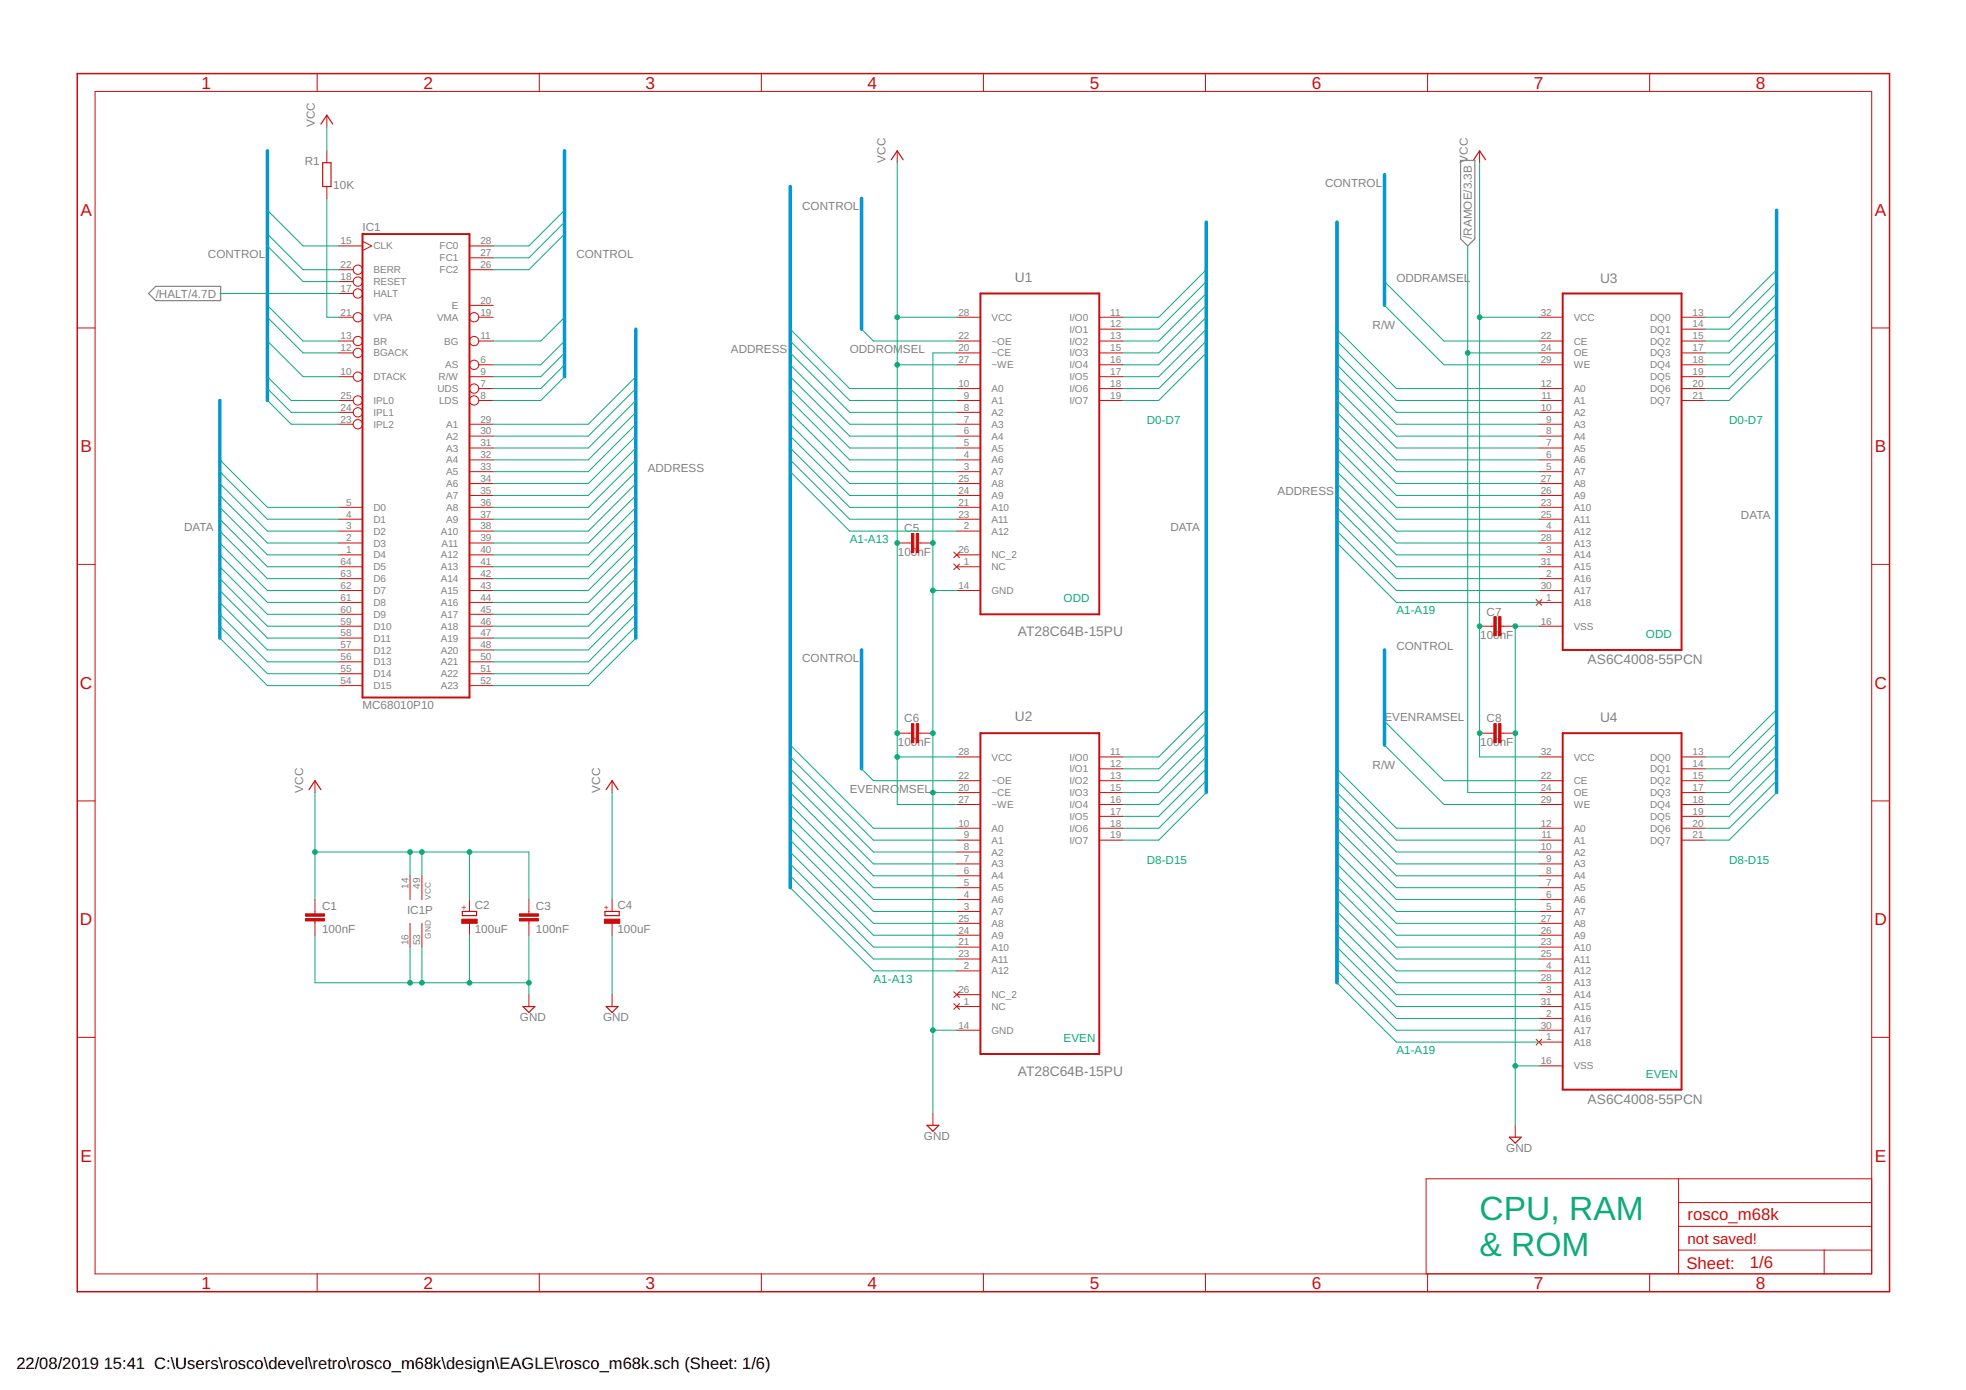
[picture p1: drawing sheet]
<svg xmlns="http://www.w3.org/2000/svg" width="420mm" height="297mm" viewBox="0 0 420 297" stroke-linecap="round" stroke-linejoin="round" font-family="sans-serif">
<path d="M312.1 34.3h3.1v16.7l-1.5 1.6-1.6-1.6zM31.7 62.7l1.6-1.5h13.9v3h-13.9z" fill="none" stroke="#808080" stroke-width=".25"/>
<g fill="none" stroke="#c90d0c" stroke-width=".21">
<path d="M20.3 19.5h379.7v252.7h-379.7zM67.8 15.7v3.8M115.3 15.7v3.8M162.7 15.7v3.8M210.2 15.7v3.8M257.6 15.7v3.8M305.1 15.7v3.8M352.6 15.7v3.8M69.8 24.6v2.6M69.8 32.2v2.6M69.8 39.9v2.5M191.7 32.2v2.6"/>
<path d="M316.2 32.2v2.6M72.4 52.6h5.1M72.4 57.6h3.1M77.5 51.6l1.9 1-1.9 1M100.3 52.6h5.1M100.3 57.6h5.1M100.3 55.1h5.1M16.5 70.1h3.8M72.4 67.8h3.1M72.4 72.9h3.1M72.4 75.4h3.1M72.4 60.2h3.1"/>
<path d="M72.4 62.7h3.1M100.3 65.3h5.1M102.3 67.8h3.1M102.3 72.9h3.1M102.3 78h3.1M204.4 67.8h5.1M204.4 72.9h5.1M204.4 75.4h5.1M204.4 78h5.1M234.9 67.8h5.1M234.9 72.9h5.1M234.9 75.4h5.1"/>
<path d="M234.9 78h5.1M234.9 70.3h5.1M328.9 67.8h5.1M328.9 72.9h5.1M328.9 75.4h5.1M328.9 78h5.1M359.4 67.8h5M359.4 72.9h5M359.4 75.4h5M359.4 78h5M359.4 70.3h5M400 70.1h3.8"/>
<path d="M72.4 85.6h3.1M72.4 88.1h3.1M72.4 90.7h3.1M72.4 80.5h3.1M100.3 90.7h5.1M100.3 93.2h5.1M100.3 95.7h5.1M100.3 98.3h5.1M100.3 80.5h5.1M102.3 83h3.1M102.3 85.6h3.1M204.4 83h5.1"/>
<path d="M204.4 85.6h5.1M204.4 88.1h5.1M204.4 90.7h5.1M204.4 93.2h5.1M204.4 95.7h5.1M204.4 98.3h5.1M234.9 83h5.1M234.9 85.6h5.1M234.9 80.5h5.1M328.9 83h5.1M328.9 85.6h5.1M328.9 88.1h5.1"/>
<path d="M328.9 90.7h5.1M328.9 93.2h5.1M328.9 95.7h5.1M328.9 98.3h5.1M359.4 83h5M359.4 85.6h5M359.4 80.5h5M72.4 108.4h5.1M72.4 111h5.1M72.4 113.5h5.1M72.4 116h5.1M72.4 118.6h5.1"/>
<path d="M100.3 100.8h5.1M100.3 103.3h5.1M100.3 105.9h5.1M100.3 108.4h5.1M100.3 111h5.1M100.3 113.5h5.1M100.3 116h5.1M100.3 118.6h5.1M191.7 116h3.1M196.3 116h3.1M203.8 118l1.3 1.2M204.4 100.8h5.1"/>
<path d="M204.4 103.3h5.1M204.4 105.9h5.1M204.4 108.4h5.1M204.4 111h5.1M204.4 113.5h5.1M204.4 118.6h5.1M205.1 118l-1.3 1.2M328.9 100.8h5.1M328.9 103.3h5.1M328.9 105.9h5.1M328.9 108.4h5.1M328.9 111h5.1"/>
<path d="M328.9 113.5h5.1M328.9 116h5.1M328.9 118.6h5.1M16.5 120.6h3.8M72.4 121.1h5.1M72.4 123.7h5.1M72.4 126.2h5.1M72.4 128.7h5.1M72.4 133.8h5.1M72.4 131.3h5.1M72.4 136.4h5.1M72.4 138.9h5.1"/>
<path d="M100.3 121.1h5.1M100.3 123.7h5.1M100.3 126.2h5.1M100.3 128.7h5.1M100.3 133.8h5.1M100.3 131.3h5.1M100.3 136.4h5.1M100.3 138.9h5.1M203.8 120.5l1.3 1.2M204.4 121.1h5.1M204.4 126.2h5.1M205.1 120.5l-1.3 1.2"/>
<path d="M316.2 133.8h3.1M320.8 133.8h3M328.3 128.1l1.2 1.2M328.9 121.1h5.1M328.9 123.7h5.1M328.9 126.2h5.1M328.9 128.7h5.1M328.9 133.8h5.1M329.5 128.1l-1.2 1.2M400 120.6h3.8M72.4 141.4h5.1M72.4 144h5.1"/>
<path d="M72.4 146.5h5.1M100.3 141.4h5.1M100.3 144h5.1M100.3 146.5h5.1M191.7 156.7h3.1M196.3 156.7h3.1M316.2 156.7h3.1M320.8 156.7h3M16.5 171.2h3.8M67.3 166.8v2.6M130.8 166.8v2.6M204.4 161.8h5.1"/>
<path d="M204.4 166.8h5.1M204.4 169.4h5.1M204.4 171.9h5.1M204.4 177h5.1M204.4 179.5h5.1M234.9 161.8h5.1M234.9 166.8h5.1M234.9 169.4h5.1M234.9 171.9h5.1M234.9 177h5.1M234.9 179.5h5.1M234.9 164.3h5.1"/>
<path d="M234.9 174.5h5.1M328.9 161.8h5.1M328.9 166.8h5.1M328.9 169.4h5.1M328.9 171.9h5.1M328.9 177h5.1M328.9 179.5h5.1M359.4 161.8h5M359.4 166.8h5M359.4 169.4h5M359.4 171.9h5M359.4 177h5"/>
<path d="M359.4 179.5h5M359.4 164.3h5M359.4 174.5h5M400 171.2h3.8M67.3 192.2v3.1M67.3 196.8v3.1M87.6 187.2v5M87.6 197.3v5.1M90.2 187.2v5M90.2 197.3v5.1M100.3 192.2v2.6M100.3 197.3v2.6"/>
<path d="M113 192.2v3.1M113 196.8v3.1M130.8 192.2v2.6M130.8 197.3v2.6M204.4 182.1h5.1M204.4 184.6h5.1M204.4 187.2h5.1M204.4 189.7h5.1M204.4 192.2h5.1M204.4 194.8h5.1M204.4 197.3h5.1M204.4 199.9h5.1"/>
<path d="M328.9 182.1h5.1M328.9 184.6h5.1M328.9 187.2h5.1M328.9 189.7h5.1M328.9 192.2h5.1M328.9 194.8h5.1M328.9 197.3h5.1M328.9 199.9h5.1M113 212.6v2.5M130.8 212.6v2.5M203.8 211.9l1.3 1.2M203.8 214.5l1.3 1.2"/>
<path d="M204.4 202.4h5.1M204.4 204.9h5.1M204.4 207.5h5.1M204.4 212.6h5.1M204.4 215.1h5.1M205.1 211.9l-1.3 1.2M205.1 214.5l-1.3 1.2M328.9 202.4h5.1M328.9 204.9h5.1M328.9 207.5h5.1M328.9 210h5.1M328.9 212.6h5.1"/>
<path d="M328.9 215.1h5.1M328.9 217.6h5.1M16.5 221.7h3.8M199.4 237.9v2.6M204.4 220.2h5.1M328.3 222.1l1.2 1.2M328.9 220.2h5.1M328.9 222.7h5.1M328.9 227.8h5.1M329.5 222.1l-1.2 1.2M400 221.7h3.8M323.8 240.5v2.5"/>
<path d="M358.7 251.9v20.3M358.7 257h41.3M400 251.9h-95.2v20.3M67.8 272.2v3.8M115.3 272.2v3.8M162.7 272.2v3.8M210.2 272.2v3.8M257.6 272.2v3.8M305.1 272.2v3.8M352.6 272.2v3.8M358.7 267.1h41.3M358.7 262.1h41.3"/>
<path d="M389.8 267.1v5.1"/>
<circle cx="76.5" cy="57.6" r=".99"/>
<circle cx="76.5" cy="67.8" r=".99"/>
<circle cx="76.5" cy="72.9" r=".99"/>
<circle cx="76.5" cy="62.7" r=".99"/>
<circle cx="76.5" cy="75.4" r=".99"/>
<circle cx="76.5" cy="60.2" r=".99"/>
<circle cx="101.3" cy="67.8" r=".99"/>
<circle cx="101.3" cy="72.9" r=".99"/>
<circle cx="101.3" cy="78" r=".99"/>
<circle cx="76.5" cy="88.1" r=".99"/>
<circle cx="76.5" cy="90.7" r=".99"/>
<circle cx="76.5" cy="85.6" r=".99"/>
<circle cx="76.5" cy="80.5" r=".99"/>
<circle cx="101.3" cy="83" r=".99"/>
<circle cx="101.3" cy="85.6" r=".99"/>
</g>
<path d="M77.5 50h22.8v99.1h-22.8zM209.5 62.7h25.4v68.6h-25.4zM334 62.7h25.4v76.2h-25.4zM209.5 156.7h25.4v68.5h-25.4zM334 156.7h25.4v76.2h-25.4z" fill="none" stroke="#c90d0c" stroke-width=".42"/>
<path d="M16.5 15.7h387.3v260.3h-387.3z" fill="none" stroke="#c90d0c" stroke-width=".32"/>
<g fill="#c90d0c" stroke="#c90d0c" stroke-width=".21">
<path d="M65.3 195.3h4v.5h-4z"/>
<path d="M65.3 196.3h4v.5h-4z"/>
<path d="M111 195.3h4.1v.5h-4.1z"/>
<path d="M111 196.3h4.1v.5h-4.1z"/>
<path d="M98.7 196.4h3.3v.9h-3.3z"/>
<path d="M194.8 154.6h.5v4.1h-.5z"/>
<path d="M195.8 154.6h.5v4.1h-.5z"/>
<path d="M194.8 114h.5v4.1h-.5z"/>
<path d="M195.8 114h.5v4.1h-.5z"/>
<path d="M319.3 154.6h.5v4.1h-.5z"/>
<path d="M320.3 154.6h.5v4.1h-.5z"/>
<path d="M319.3 131.8h.5v4h-.5z"/>
<path d="M320.3 131.8h.5v4h-.5z"/>
<path d="M129.2 196.4h3.3v.9h-3.3z"/>
</g>
<path d="M68.6 26.5l1.2-1.9 1.3 1.9M69 34.8h1.7v5.1h-1.7zM190.5 34.1l1.2-1.9 1.3 1.9M314.9 34.1l1.3-1.9 1.3 1.9M66 168.7l1.3-1.9 1.3 1.9M129.5 168.7l1.3-1.9 1.3 1.9M98.8 194.8h3.1v.9h-3.1zM129.3 194.8h3v.9h-3zM111.8 215.1h2.5l-1.3 1.3zM129.5 215.1h2.6l-1.3 1.3zM198.1 240.5h2.5l-1.2 1.2zM322.6 243h2.5l-1.3 1.3z" fill="none" stroke="#c90d0c" stroke-width=".25"/>
<path d="M57.1 32.2v53.4M120.6 32.2v48.3M168.9 39.9v149.8M295.9 37.3v28M184.1 42.4v27.9M257.8 47.5v121.9M285.7 47.5v162.5M379.7 44.9v124.5M135.9 70.3v66.1M47 85.6v50.8M184.1 138.9v25.4M295.9 138.9v20.3" fill="none" stroke="#0696d7" stroke-width=".76"/>
<g fill="none" stroke="#0dab76" stroke-width=".21">
<path d="M69.8 27.2v5M191.7 34.8v137.1h12.7M316.2 34.8v127h12.7M57.1 52.6l7.7 7.6h7.6M57.1 50l7.7 7.6h7.6M57.1 44.9l7.7 7.7h7.6M69.8 42.4v25.4h2.6M120.6 50l-7.6 7.6h-7.6M120.6 44.9l-7.6 7.7h-7.6M120.6 47.5l-7.6 7.6h-7.6M257.8 57.6l-10.2 10.2h-7.6M313.7 52.6v116.8h15.2"/>
<path d="M379.7 57.6l-10.2 10.2h-5.1M47 62.7h25.4M57.1 72.9l7.7 7.6h7.6M57.1 67.8l7.7 7.6h7.6M57.1 65.3l7.7 7.6h7.6M120.6 78l-5 5h-10.2M120.6 75.4l-5 5.1h-10.2M120.6 72.9l-5 5.1h-10.2M120.6 67.8l-5 5.1h-10.2M168.9 72.9l12.7 12.7h22.8M168.9 70.3l12.7 12.7h22.8M168.9 78l12.7 12.7h22.8"/>
<path d="M168.9 75.4l12.7 12.7h22.8M184.1 70.3l2.6 2.6h17.7M191.7 78h12.7M191.7 67.8h12.7M204.4 75.4h-5v162.5M257.8 75.4l-10.2 10.2h-7.6M257.8 72.9l-10.2 10.1h-7.6M257.8 70.3l-10.2 10.2h-7.6M257.8 67.8l-10.2 10.2h-7.6M257.8 65.3l-10.2 10.1h-7.6M257.8 62.7l-10.2 10.2h-7.6M257.8 60.2l-10.2 10.1h-7.6"/>
<path d="M285.7 72.9l12.7 12.7h30.5M285.7 70.3l12.7 12.7h30.5M285.7 78l12.7 12.7h30.5M285.7 75.4l12.7 12.7h30.5M295.9 65.3l12.7 12.7h20.3M295.9 60.2l12.7 12.7h20.3M313.7 75.4h15.2M316.2 67.8h12.7M379.7 75.4l-10.2 10.2h-5.1M379.7 72.9l-10.2 10.1h-5.1M379.7 70.3l-10.2 10.2h-5.1M379.7 67.8l-10.2 10.2h-5.1"/>
<path d="M379.7 65.3l-10.2 10.1h-5.1M379.7 62.7l-10.2 10.2h-5.1M379.7 60.2l-10.2 10.1h-5.1M47 98.3l10.1 10.1h15.3M57.1 80.5l5.1 5.1h10.2M57.1 85.6l5.1 5.1h10.2M57.1 83l5.1 5.1h10.2M120.6 80.5l-5 5.1h-10.2M135.9 98.3l-10.2 10.1h-20.3M135.9 95.7l-10.2 10.2h-20.3M135.9 93.2l-10.2 10.1h-20.3M135.9 90.7l-10.2 10.1h-20.3"/>
<path d="M135.9 88.1l-10.2 10.2h-20.3M135.9 85.6l-10.2 10.1h-20.3M135.9 83l-10.2 10.2h-20.3M135.9 80.5l-10.2 10.2h-20.3M168.9 98.3l12.7 12.7h22.8M168.9 95.7l12.7 12.7h22.8M168.9 93.2l12.7 12.7h22.8M168.9 90.7l12.7 12.6h22.8M168.9 88.1l12.7 12.7h22.8M168.9 85.6l12.7 12.7h22.8M168.9 83l12.7 12.7h22.8M168.9 80.5l12.7 12.7h22.8"/>
<path d="M285.7 98.3l12.7 12.7h30.5M285.7 95.7l12.7 12.7h30.5M285.7 93.2l12.7 12.7h30.5M285.7 90.7l12.7 12.6h30.5M285.7 88.1l12.7 12.7h30.5M285.7 85.6l12.7 12.7h30.5M285.7 83l12.7 12.7h30.5M285.7 80.5l12.7 12.7h30.5M47 118.6l10.1 10.1h15.3M47 116l10.1 10.2h15.3M47 113.5l10.1 10.2h15.3M47 111l10.1 10.1h15.3"/>
<path d="M47 108.4l10.1 10.2h15.3M47 105.9l10.1 10.1h15.3M47 103.3l10.1 10.2h15.3M47 100.8l10.1 10.2h15.3M135.9 118.6l-10.2 10.1h-20.3M135.9 116l-10.2 10.2h-20.3M135.9 113.5l-10.2 10.2h-20.3M135.9 111l-10.2 10.1h-20.3M135.9 108.4l-10.2 10.2h-20.3M135.9 105.9l-10.2 10.1h-20.3M135.9 103.3l-10.2 10.2h-20.3M135.9 100.8l-10.2 10.2h-20.3"/>
<path d="M168.9 100.8l12.7 12.7h22.8M285.7 116l12.7 12.7h30.5M285.7 113.5l12.7 12.7h30.5M285.7 111l12.7 12.7h30.5M285.7 108.4l12.7 12.7h30.5M285.7 105.9l12.7 12.7h30.5M285.7 103.3l12.7 12.7h30.5M285.7 100.8l12.7 12.7h30.5M47 136.4l10.1 10.1h15.3M47 133.8l10.1 10.2h15.3M47 131.3l10.1 10.1h15.3M47 128.7l10.1 10.2h15.3"/>
<path d="M47 126.2l10.1 10.2h15.3M47 123.7l10.1 10.1h15.3M47 121.1l10.1 10.2h15.3M135.9 136.4l-10.2 10.1h-20.3M135.9 133.8l-10.2 10.2h-20.3M135.9 131.3l-10.2 10.1h-20.3M135.9 128.7l-10.2 10.2h-20.3M135.9 126.2l-10.2 10.2h-20.3M135.9 123.7l-10.2 10.1h-20.3M135.9 121.1l-10.2 10.2h-20.3M199.4 126.2h5M328.9 133.8h-5.1v106.7"/>
<path d="M168.9 159.2l17.8 17.8h17.7M257.8 159.2l-10.2 10.2h-7.6M257.8 156.7l-10.2 10.1h-7.6M257.8 154.1l-10.2 10.2h-7.6M257.8 151.6l-10.2 10.2h-7.6M295.9 159.2l12.7 12.7h20.3M295.9 154.1l12.7 12.7h20.3M379.7 159.2l-10.2 10.2h-5.1M379.7 156.7l-10.2 10.1h-5.1M379.7 154.1l-10.2 10.2h-5.1M379.7 151.6l-10.2 10.2h-5.1M67.3 169.4v22.8"/>
<path d="M130.8 169.4v22.8M168.9 161.8l17.8 17.7h17.7M168.9 179.5l17.8 17.8h17.7M168.9 177l17.8 17.8h17.7M168.9 174.5l17.8 17.7h17.7M168.9 171.9l17.8 17.8h17.7M168.9 169.4l17.8 17.8h17.7M168.9 166.8l17.8 17.8h17.7M168.9 164.3l17.8 17.8h17.7M184.1 164.3l2.6 2.5h17.7M191.7 161.8h12.7M199.4 169.4h5"/>
<path d="M257.8 169.4l-10.2 10.1h-7.6M257.8 166.8l-10.2 10.2h-7.6M257.8 164.3l-10.2 10.2h-7.6M257.8 161.8l-10.2 10.1h-7.6M285.7 166.8l12.7 12.7h30.5M285.7 164.3l12.7 12.7h30.5M285.7 179.5l12.7 12.7h30.5M285.7 177l12.7 12.7h30.5M285.7 174.5l12.7 12.7h30.5M285.7 171.9l12.7 12.7h30.5M285.7 169.4l12.7 12.7h30.5M379.7 169.4l-10.2 10.1h-5.1"/>
<path d="M379.7 166.8l-10.2 10.2h-5.1M379.7 164.3l-10.2 10.2h-5.1M379.7 161.8l-10.2 10.1h-5.1M67.3 199.9v10.1h45.7M67.3 182.1h45.7v10.1M87.6 182.1v5.1M90.2 182.1v5.1M100.3 182.1v10.1M100.3 199.9v10.1M113 199.9v12.7M130.8 199.9v12.7M168.9 189.7l17.8 17.8h17.7"/>
<path d="M168.9 187.2l17.8 17.7h17.7M168.9 184.6l17.8 17.8h17.7M168.9 182.1l17.8 17.8h17.7M285.7 199.9l12.7 12.7h30.5M285.7 197.3l12.7 12.7h30.5M285.7 194.8l12.7 12.7h30.5M285.7 192.2l12.7 12.7h30.5M285.7 189.7l12.7 12.7h30.5M285.7 187.2l12.7 12.7h30.5M285.7 184.6l12.7 12.7h30.5M285.7 182.1l12.7 12.7h30.5M87.6 202.4v7.6"/>
<path d="M90.2 202.4v7.6M285.7 207.5l12.7 12.7h30.5M285.7 204.9l12.7 12.7h30.5M285.7 202.4l12.7 12.7h30.5M285.7 210l12.7 12.7h30.5M199.4 220.2h5M323.8 227.8h5.1"/>
</g>
<g fill="#0dab76" stroke="#0dab76" stroke-width=".21">
<circle cx="67.3" cy="182.1" r=".51"/>
<circle cx="87.6" cy="182.1" r=".51"/>
<circle cx="90.2" cy="182.1" r=".51"/>
<circle cx="100.3" cy="182.1" r=".51"/>
<circle cx="191.7" cy="67.8" r=".51"/>
<circle cx="191.7" cy="78" r=".51"/>
<circle cx="191.7" cy="161.8" r=".51"/>
<circle cx="191.7" cy="156.7" r=".51"/>
<circle cx="191.7" cy="116" r=".51"/>
<circle cx="316.2" cy="67.8" r=".51"/>
<circle cx="316.2" cy="156.7" r=".51"/>
<circle cx="316.2" cy="133.8" r=".51"/>
<circle cx="113" cy="210" r=".51"/>
<circle cx="87.6" cy="210" r=".51"/>
<circle cx="90.2" cy="210" r=".51"/>
<circle cx="100.3" cy="210" r=".51"/>
<circle cx="199.4" cy="220.2" r=".51"/>
<circle cx="199.4" cy="126.2" r=".51"/>
<circle cx="199.4" cy="169.4" r=".51"/>
<circle cx="199.4" cy="156.7" r=".51"/>
<circle cx="199.4" cy="116" r=".51"/>
<circle cx="323.8" cy="227.8" r=".51"/>
<circle cx="323.8" cy="156.7" r=".51"/>
<circle cx="323.8" cy="133.8" r=".51"/>
<circle cx="313.7" cy="75.4" r=".51"/>
</g>
<g font-size="7.2" fill="#0dab76">
<text x="316.2" y="260.8">CPU, RAM</text>
<text x="316.2" y="268.4">&amp; ROM</text>
</g>
<g font-size="3.7" fill="#c90d0c">
<text x="43" y="18.9">1</text>
<text x="90.5" y="18.9">2</text>
<text x="138" y="18.9">3</text>
<text x="185.4" y="18.9">4</text>
<text x="232.9" y="18.9">5</text>
<text x="280.3" y="18.9">6</text>
<text x="327.8" y="18.9">7</text>
<text x="375.3" y="18.9">8</text>
<text x="17.2" y="46.1">A</text>
<text x="400.7" y="46.1">A</text>
<text x="17.2" y="96.6">B</text>
<text x="400.7" y="96.6">B</text>
<text x="17.1" y="147.2">C</text>
<text x="400.6" y="147.2">C</text>
<text x="17.1" y="197.7">D</text>
<text x="400.6" y="197.7">D</text>
<text x="17.2" y="248.2">E</text>
<text x="400.7" y="248.2">E</text>
<text x="43" y="275.4">1</text>
<text x="90.5" y="275.4">2</text>
<text x="138" y="275.4">3</text>
<text x="185.4" y="275.4">4</text>
<text x="232.9" y="275.4">5</text>
<text x="280.3" y="275.4">6</text>
<text x="327.8" y="275.4">7</text>
<text x="375.3" y="275.4">8</text>
</g>
<g font-size="3.6" fill="#c90d0c">
<text x="360.6" y="260.8">rosco_m68k</text>
<text x="360.4" y="271.1">Sheet:</text>
<text x="374" y="271">1/6</text>
</g>
<g font-size="3.5">
<text x="3.5" y="292.5">22/08/2019</text>
<text x="22.2" y="292.5">15:41 C:\Users\rosco\devel\retro\rosco_m68k\design\EAGLE\rosco_m68k.sch (Sheet: 1/6)</text>
</g>
<text font-size="3.2" fill="#c90d0c" x="360.6" y="265.9">not saved!</text>
<g font-size="2.9" fill="#808080">
<text x="216.9" y="60.2">U1</text>
<text x="342" y="60.4">U3</text>
<text x="217.5" y="136">AT28C64B-15PU</text>
<text x="339.3" y="141.9">AS6C4008-55PCN</text>
<text x="216.9" y="154.2">U2</text>
<text x="342" y="154.4">U4</text>
<text x="217.5" y="229.9">AT28C64B-15PU</text>
<text x="339.3" y="235.9">AS6C4008-55PCN</text>
</g>
<g font-size="2.5" fill="#808080">
<text x="67.3" y="27.2" transform="rotate(-90 67.3 27.2)">VCC</text>
<text x="65.2" y="35.3">R1</text>
<text x="189.2" y="34.8" transform="rotate(-90 189.2 34.8)">VCC</text>
<text x="313.7" y="34.8" transform="rotate(-90 313.7 34.8)">VCC</text>
<text x="71.2" y="40.4">10K</text>
<text x="283.2" y="39.9">CONTROL</text>
<text x="171.4" y="44.9">CONTROL</text>
<text x="77.5" y="49.4">IC1</text>
<text x="314.5" y="51" transform="rotate(-90 314.5 51)">/RAMOE/3.3B</text>
<text x="44.5" y="55.1">CONTROL</text>
<text x="123.2" y="55.1">CONTROL</text>
<text x="33.3" y="63.6">/HALT/4.7D</text>
<text x="298.4" y="60.2">ODDRAMSEL</text>
<text x="293.3" y="70.3">R/W</text>
<text x="156.2" y="75.4">ADDRESS</text>
<text x="181.6" y="75.4">ODDROMSEL</text>
<text x="138.4" y="100.8">ADDRESS</text>
<text x="273" y="105.9">ADDRESS</text>
<text x="39.4" y="113.5">DATA</text>
<text x="193.3" y="113.8">C5</text>
<text x="250.2" y="113.5">DATA</text>
<text x="372.1" y="111">DATA</text>
<text x="191.9" y="118.8">100nF</text>
<text x="317.7" y="131.5">C7</text>
<text x="316.3" y="136.6">100nF</text>
<text x="171.4" y="141.4">CONTROL</text>
<text x="298.4" y="138.9">CONTROL</text>
<text x="77.5" y="151.6">MC68010P10</text>
<text x="193.3" y="154.4">C6</text>
<text x="295.9" y="154.1">EVENRAMSEL</text>
<text x="317.7" y="154.4">C8</text>
<text x="191.9" y="159.5">100nF</text>
<text x="316.3" y="159.5">100nF</text>
<text x="293.3" y="164.3">R/W</text>
<text x="64.8" y="169.4" transform="rotate(-90 64.8 169.4)">VCC</text>
<text x="128.3" y="169.4" transform="rotate(-90 128.3 169.4)">VCC</text>
<text x="181.6" y="169.4">EVENRO</text>
<text x="192.2" y="169.4">MSEL</text>
<text x="68.8" y="194.4">C1</text>
<text x="87" y="195.4">IC1P</text>
<text x="101.5" y="194.3">C2</text>
<text x="114.5" y="194.4">C3</text>
<text x="131.9" y="194.3">C4</text>
<text x="68.8" y="199.5">100nF</text>
<text x="101.5" y="199.4">100uF</text>
<text x="114.5" y="199.5">100nF</text>
<text x="131.9" y="199.4">100uF</text>
<text x="111.1" y="218.3">GND</text>
<text x="128.9" y="218.3">GND</text>
<text x="197.5" y="243.7">GND</text>
<text x="321.9" y="246.2">GND</text>
</g>
<g font-size="2.5" fill="#0dab76">
<text x="245.1" y="90.6">D0-D7</text>
<text x="369.5" y="90.6">D0-D7</text>
<text x="181.6" y="116">A1-A13</text>
<text x="227.3" y="128.7">ODD</text>
<text x="298.4" y="131.3">A1-A19</text>
<text x="351.8" y="136.4">ODD</text>
<text x="245.1" y="184.6">D8-D15</text>
<text x="369.5" y="184.6">D8-D15</text>
<text x="186.7" y="210">A1-A13</text>
<text x="227.3" y="222.7">EVEN</text>
<text x="298.4" y="225.2">A1-A19</text>
<text x="351.8" y="230.3">EVEN</text>
</g>
<g font-size="2.1" fill="#808080">
<text x="72.8" y="52.2">15</text>
<text x="79.8" y="53.3">CLK</text>
<text x="93.9" y="53.3">FC0</text>
<text x="102.7" y="52.2">28</text>
<text x="72.8" y="57.3">22</text>
<text x="72.8" y="59.8">18</text>
<text x="79.8" y="58.4">BERR</text>
<text x="93.9" y="55.9">FC1</text>
<text x="93.9" y="58.4">FC2</text>
<text x="102.7" y="54.7">27</text>
<text x="102.7" y="57.3">26</text>
<text x="72.8" y="62.4">17</text>
<text x="79.8" y="60.9">RESET</text>
<text x="79.8" y="63.5">HALT</text>
<text x="102.7" y="64.9">20</text>
<text x="72.8" y="67.4">21</text>
<text x="79.8" y="68.6">VPA</text>
<text x="93.4" y="68.6">VMA</text>
<text x="96.6" y="66">E</text>
<text x="102.7" y="67.4">19</text>
<text x="204.8" y="67.4">28</text>
<text x="211.9" y="68.6">VCC</text>
<text x="228.5" y="68.6">I/O0</text>
<text x="228.5" y="71.1">I/O1</text>
<text x="237.3" y="67.4">11</text>
<text x="237.3" y="70">12</text>
<text x="329.3" y="67.4">32</text>
<text x="336.3" y="68.6">VCC</text>
<text x="352.6" y="68.6">DQ0</text>
<text x="352.6" y="71.1">DQ1</text>
<text x="361.7" y="67.4">13</text>
<text x="361.7" y="70">14</text>
<text x="72.8" y="72.5">13</text>
<text x="72.8" y="75.1">12</text>
<text x="79.8" y="73.6">BR</text>
<text x="79.8" y="76.2">BGACK</text>
<text x="94.9" y="73.6">BG</text>
<text x="102.7" y="77.6">6</text>
<text x="102.7" y="72.5">11</text>
<text x="204.8" y="72.5">22</text>
<text x="204.8" y="75.1">20</text>
<text x="204.8" y="77.6">27</text>
<text x="211.9" y="73.6">~OE</text>
<text x="211.9" y="76.2">~CE</text>
<text x="228.5" y="73.6">I/O2</text>
<text x="228.5" y="76.2">I/O3</text>
<text x="237.3" y="72.5">13</text>
<text x="237.3" y="75.1">15</text>
<text x="237.3" y="77.6">16</text>
<text x="329.3" y="72.5">22</text>
<text x="329.3" y="75.1">24</text>
<text x="329.3" y="77.6">29</text>
<text x="336.3" y="73.6">CE</text>
<text x="336.3" y="76.2">OE</text>
<text x="352.6" y="73.6">DQ2</text>
<text x="352.6" y="76.2">DQ3</text>
<text x="361.7" y="72.5">15</text>
<text x="361.7" y="75.1">17</text>
<text x="361.7" y="77.6">18</text>
<text x="72.8" y="80.1">10</text>
<text x="79.8" y="81.3">DTACK</text>
<text x="93.5" y="83.8">UDS</text>
<text x="93.7" y="81.3">R/W</text>
<text x="95.2" y="78.7">AS</text>
<text x="102.7" y="80.1">9</text>
<text x="102.7" y="82.7">7</text>
<text x="204.8" y="82.7">10</text>
<text x="211.9" y="78.7">~WE</text>
<text x="211.9" y="83.8">A0</text>
<text x="228.5" y="78.7">I/O4</text>
<text x="228.5" y="81.3">I/O5</text>
<text x="228.5" y="83.8">I/O6</text>
<text x="237.3" y="80.1">17</text>
<text x="237.3" y="82.7">18</text>
<text x="329.3" y="82.7">12</text>
<text x="336.3" y="78.7">WE</text>
<text x="336.3" y="83.8">A0</text>
<text x="352.6" y="78.7">DQ4</text>
<text x="352.6" y="81.3">DQ5</text>
<text x="352.6" y="83.8">DQ6</text>
<text x="361.7" y="80.1">19</text>
<text x="361.7" y="82.7">20</text>
<text x="72.8" y="85.2">25</text>
<text x="72.8" y="87.8">24</text>
<text x="79.8" y="86.3">IPL0</text>
<text x="79.8" y="88.9">IPL1</text>
<text x="93.8" y="86.3">LDS</text>
<text x="102.7" y="85.2">8</text>
<text x="206" y="85.2">9</text>
<text x="206" y="87.8">8</text>
<text x="211.9" y="86.3">A1</text>
<text x="211.9" y="88.9">A2</text>
<text x="228.5" y="86.3">I/O7</text>
<text x="237.3" y="85.2">19</text>
<text x="329.3" y="87.8">10</text>
<text x="329.4" y="85.2">11</text>
<text x="336.3" y="86.3">A1</text>
<text x="336.3" y="88.9">A2</text>
<text x="352.6" y="86.3">DQ7</text>
<text x="361.7" y="85.2">21</text>
<text x="72.8" y="90.3">23</text>
<text x="79.8" y="91.4">IPL2</text>
<text x="95.4" y="91.4">A1</text>
<text x="95.4" y="93.9">A2</text>
<text x="102.7" y="90.3">29</text>
<text x="102.7" y="92.8">30</text>
<text x="102.7" y="95.4">31</text>
<text x="206" y="90.3">7</text>
<text x="206" y="92.8">6</text>
<text x="206" y="95.4">5</text>
<text x="211.9" y="91.4">A3</text>
<text x="211.9" y="93.9">A4</text>
<text x="330.5" y="90.3">9</text>
<text x="330.5" y="92.8">8</text>
<text x="330.5" y="95.4">7</text>
<text x="336.3" y="91.4">A3</text>
<text x="336.3" y="93.9">A4</text>
<text x="95.4" y="96.5">A3</text>
<text x="95.4" y="99">A4</text>
<text x="95.4" y="101.6">A5</text>
<text x="102.7" y="97.9">32</text>
<text x="102.7" y="100.5">33</text>
<text x="206" y="97.9">4</text>
<text x="206" y="100.5">3</text>
<text x="211.9" y="96.5">A5</text>
<text x="211.9" y="99">A6</text>
<text x="211.9" y="101.6">A7</text>
<text x="330.5" y="97.9">6</text>
<text x="330.5" y="100.5">5</text>
<text x="336.3" y="96.5">A5</text>
<text x="336.3" y="99">A6</text>
<text x="336.3" y="101.6">A7</text>
<text x="95.4" y="104.1">A6</text>
<text x="95.4" y="106.6">A7</text>
<text x="102.7" y="103">34</text>
<text x="102.7" y="105.5">35</text>
<text x="204.8" y="103">25</text>
<text x="204.8" y="105.5">24</text>
<text x="211.9" y="104.1">A8</text>
<text x="211.9" y="106.6">A9</text>
<text x="329.3" y="103">27</text>
<text x="329.3" y="105.5">26</text>
<text x="336.3" y="104.1">A8</text>
<text x="336.3" y="106.6">A9</text>
<text x="73.9" y="108.1">5</text>
<text x="73.9" y="110.6">4</text>
<text x="73.9" y="113.1">3</text>
<text x="79.8" y="109.2">D0</text>
<text x="79.8" y="111.7">D1</text>
<text x="95.4" y="111.7">A9</text>
<text x="95.4" y="109.2">A8</text>
<text x="102.7" y="110.6">37</text>
<text x="102.7" y="108.1">36</text>
<text x="102.7" y="113.1">38</text>
<text x="204.8" y="108.1">21</text>
<text x="204.8" y="110.6">23</text>
<text x="206" y="113.1">2</text>
<text x="211.9" y="109.2">A10</text>
<text x="211.9" y="111.7">A11</text>
<text x="329.3" y="108.1">23</text>
<text x="329.3" y="110.6">25</text>
<text x="330.5" y="113.1">4</text>
<text x="336.3" y="109.2">A10</text>
<text x="336.3" y="111.7">A11</text>
<text x="73.9" y="115.7">2</text>
<text x="73.9" y="118.2">1</text>
<text x="79.8" y="114.3">D2</text>
<text x="79.8" y="116.8">D3</text>
<text x="79.8" y="119.3">D4</text>
<text x="94.2" y="114.3">A10</text>
<text x="94.2" y="119.3">A12</text>
<text x="94.3" y="116.8">A11</text>
<text x="102.7" y="115.7">39</text>
<text x="102.7" y="118.2">40</text>
<text x="204.8" y="118.2">26</text>
<text x="211.9" y="114.3">A12</text>
<text x="211.9" y="119.3">NC_2</text>
<text x="329.3" y="115.7">28</text>
<text x="330.5" y="118.2">3</text>
<text x="336.3" y="114.3">A12</text>
<text x="336.3" y="116.8">A13</text>
<text x="336.3" y="119.3">A14</text>
<text x="72.8" y="120.8">64</text>
<text x="72.8" y="123.3">63</text>
<text x="72.8" y="125.8">62</text>
<text x="79.8" y="121.9">D5</text>
<text x="79.8" y="124.4">D6</text>
<text x="94.2" y="121.9">A13</text>
<text x="94.2" y="124.4">A14</text>
<text x="102.7" y="120.8">41</text>
<text x="102.7" y="123.3">42</text>
<text x="102.7" y="125.8">43</text>
<text x="204.8" y="125.8">14</text>
<text x="206" y="120.8">1</text>
<text x="211.9" y="121.9">NC</text>
<text x="329.3" y="120.8">31</text>
<text x="329.3" y="125.8">30</text>
<text x="330.5" y="123.3">2</text>
<text x="336.3" y="121.9">A15</text>
<text x="336.3" y="124.4">A16</text>
<text x="72.8" y="128.4">61</text>
<text x="72.8" y="130.9">60</text>
<text x="79.8" y="127">D7</text>
<text x="79.8" y="129.5">D8</text>
<text x="94.2" y="127">A15</text>
<text x="94.2" y="129.5">A16</text>
<text x="102.7" y="128.4">44</text>
<text x="102.7" y="130.9">45</text>
<text x="211.9" y="127">GND</text>
<text x="330.5" y="128.4">1</text>
<text x="336.3" y="127">A17</text>
<text x="336.3" y="129.5">A18</text>
<text x="72.8" y="133.5">59</text>
<text x="72.8" y="136">58</text>
<text x="79.8" y="132">D9</text>
<text x="79.8" y="134.6">D10</text>
<text x="79.8" y="137.1">D11</text>
<text x="94.2" y="132">A17</text>
<text x="94.2" y="134.6">A18</text>
<text x="94.2" y="137.1">A19</text>
<text x="102.7" y="133.5">46</text>
<text x="102.7" y="136">47</text>
<text x="329.3" y="133.5">16</text>
<text x="336.3" y="134.6">VSS</text>
<text x="72.8" y="138.5">57</text>
<text x="72.8" y="141.1">56</text>
<text x="72.8" y="143.6">55</text>
<text x="79.8" y="139.7">D12</text>
<text x="79.8" y="142.2">D13</text>
<text x="94.2" y="139.7">A20</text>
<text x="94.2" y="142.2">A21</text>
<text x="102.7" y="138.5">48</text>
<text x="102.7" y="141.1">50</text>
<text x="102.7" y="143.6">51</text>
<text x="72.8" y="146.2">54</text>
<text x="79.8" y="144.7">D14</text>
<text x="79.8" y="147.3">D15</text>
<text x="94.2" y="144.7">A22</text>
<text x="94.2" y="147.3">A23</text>
<text x="102.7" y="146.2">52</text>
<text x="204.8" y="161.4">28</text>
<text x="237.3" y="161.4">11</text>
<text x="329.3" y="161.4">32</text>
<text x="361.7" y="161.4">13</text>
<text x="204.8" y="166.5">22</text>
<text x="211.9" y="162.5">VCC</text>
<text x="211.9" y="167.6">~OE</text>
<text x="228.5" y="162.5">I/O0</text>
<text x="228.5" y="165.1">I/O1</text>
<text x="228.5" y="167.6">I/O2</text>
<text x="237.3" y="163.9">12</text>
<text x="237.3" y="166.5">13</text>
<text x="329.3" y="166.5">22</text>
<text x="336.3" y="162.5">VCC</text>
<text x="336.3" y="167.6">CE</text>
<text x="352.6" y="162.5">DQ0</text>
<text x="352.6" y="165.1">DQ1</text>
<text x="352.6" y="167.6">DQ2</text>
<text x="361.7" y="163.9">14</text>
<text x="361.7" y="166.5">15</text>
<text x="204.8" y="169">20</text>
<text x="204.8" y="171.6">27</text>
<text x="211.9" y="170.1">~CE</text>
<text x="211.9" y="172.7">~WE</text>
<text x="228.5" y="170.1">I/O3</text>
<text x="228.5" y="172.7">I/O4</text>
<text x="237.3" y="169">15</text>
<text x="237.3" y="171.6">16</text>
<text x="329.3" y="169">24</text>
<text x="329.3" y="171.6">29</text>
<text x="336.3" y="170.1">OE</text>
<text x="336.3" y="172.7">WE</text>
<text x="352.6" y="170.1">DQ3</text>
<text x="352.6" y="172.7">DQ4</text>
<text x="361.7" y="169">17</text>
<text x="361.7" y="171.6">18</text>
<text x="204.8" y="176.6">10</text>
<text x="206" y="179.2">9</text>
<text x="211.9" y="177.8">A0</text>
<text x="228.5" y="175.2">I/O5</text>
<text x="228.5" y="177.8">I/O6</text>
<text x="237.3" y="174.1">17</text>
<text x="237.3" y="176.6">18</text>
<text x="237.3" y="179.2">19</text>
<text x="329.3" y="176.6">12</text>
<text x="329.4" y="179.2">11</text>
<text x="336.3" y="177.8">A0</text>
<text x="352.6" y="175.2">DQ5</text>
<text x="352.6" y="177.8">DQ6</text>
<text x="361.7" y="174.1">19</text>
<text x="361.7" y="176.6">20</text>
<text x="361.7" y="179.2">21</text>
<text x="206" y="181.7">8</text>
<text x="206" y="184.3">7</text>
<text x="211.9" y="180.3">A1</text>
<text x="211.9" y="182.8">A2</text>
<text x="211.9" y="185.4">A3</text>
<text x="228.5" y="180.3">I/O7</text>
<text x="329.3" y="181.7">10</text>
<text x="330.5" y="184.3">9</text>
<text x="336.3" y="180.3">A1</text>
<text x="336.3" y="182.8">A2</text>
<text x="336.3" y="185.4">A3</text>
<text x="352.6" y="180.3">DQ7</text>
<text x="87.3" y="189.9" transform="rotate(-90 87.3 189.9)">14</text>
<text x="89.8" y="189.9" transform="rotate(-90 89.8 189.9)">49</text>
<text x="206" y="186.8">6</text>
<text x="206" y="189.3">5</text>
<text x="206" y="191.9">4</text>
<text x="211.9" y="187.9">A4</text>
<text x="211.9" y="190.5">A5</text>
<text x="330.5" y="186.8">8</text>
<text x="330.5" y="189.3">7</text>
<text x="330.5" y="191.9">6</text>
<text x="336.3" y="187.9">A4</text>
<text x="336.3" y="190.5">A5</text>
<text x="204.8" y="197">25</text>
<text x="206" y="194.4">3</text>
<text x="211.9" y="193">A6</text>
<text x="211.9" y="195.5">A7</text>
<text x="329.3" y="197">27</text>
<text x="330.5" y="194.4">5</text>
<text x="336.3" y="193">A6</text>
<text x="336.3" y="195.5">A7</text>
<text x="87.3" y="202" transform="rotate(-90 87.3 202)">16</text>
<text x="89.8" y="202" transform="rotate(-90 89.8 202)">53</text>
<text x="204.8" y="199.5">24</text>
<text x="204.8" y="202">21</text>
<text x="211.9" y="198.1">A8</text>
<text x="211.9" y="200.6">A9</text>
<text x="211.9" y="203.1">A10</text>
<text x="329.3" y="199.5">26</text>
<text x="329.3" y="202">23</text>
<text x="336.3" y="198.1">A8</text>
<text x="336.3" y="200.6">A9</text>
<text x="336.3" y="203.1">A10</text>
<text x="204.8" y="204.6">23</text>
<text x="206" y="207.1">2</text>
<text x="211.9" y="205.7">A11</text>
<text x="211.9" y="208.2">A12</text>
<text x="329.3" y="204.6">25</text>
<text x="329.3" y="209.7">28</text>
<text x="330.5" y="207.1">4</text>
<text x="336.3" y="205.7">A11</text>
<text x="336.3" y="208.2">A12</text>
<text x="204.8" y="212.2">26</text>
<text x="206" y="214.7">1</text>
<text x="211.9" y="213.3">NC_2</text>
<text x="211.9" y="215.8">NC</text>
<text x="329.3" y="214.7">31</text>
<text x="330.5" y="212.2">3</text>
<text x="336.3" y="210.8">A13</text>
<text x="336.3" y="213.3">A14</text>
<text x="336.3" y="215.8">A15</text>
<text x="204.8" y="219.8">14</text>
<text x="211.9" y="220.9">GND</text>
<text x="329.3" y="219.8">30</text>
<text x="330.5" y="217.3">2</text>
<text x="336.3" y="218.4">A16</text>
<text x="336.3" y="220.9">A17</text>
<text x="329.3" y="227.4">16</text>
<text x="330.5" y="222.3">1</text>
<text x="336.3" y="223.5">A18</text>
<text x="336.3" y="228.5">VSS</text>
</g>
<g font-size="1.8" fill="#808080">
<text x="92.1" y="192.2" transform="rotate(-90 92.1 192.2)">VCC</text>
<text x="92.1" y="200.6" transform="rotate(-90 92.1 200.6)">GND</text>
</g>
<g font-size="1.8" fill="#c90d0c">
<text x="99.7" y="194.4" transform="rotate(-90 99.7 194.4)">+</text>
<text x="130.2" y="194.4" transform="rotate(-90 130.2 194.4)">+</text>
</g>
</svg>
